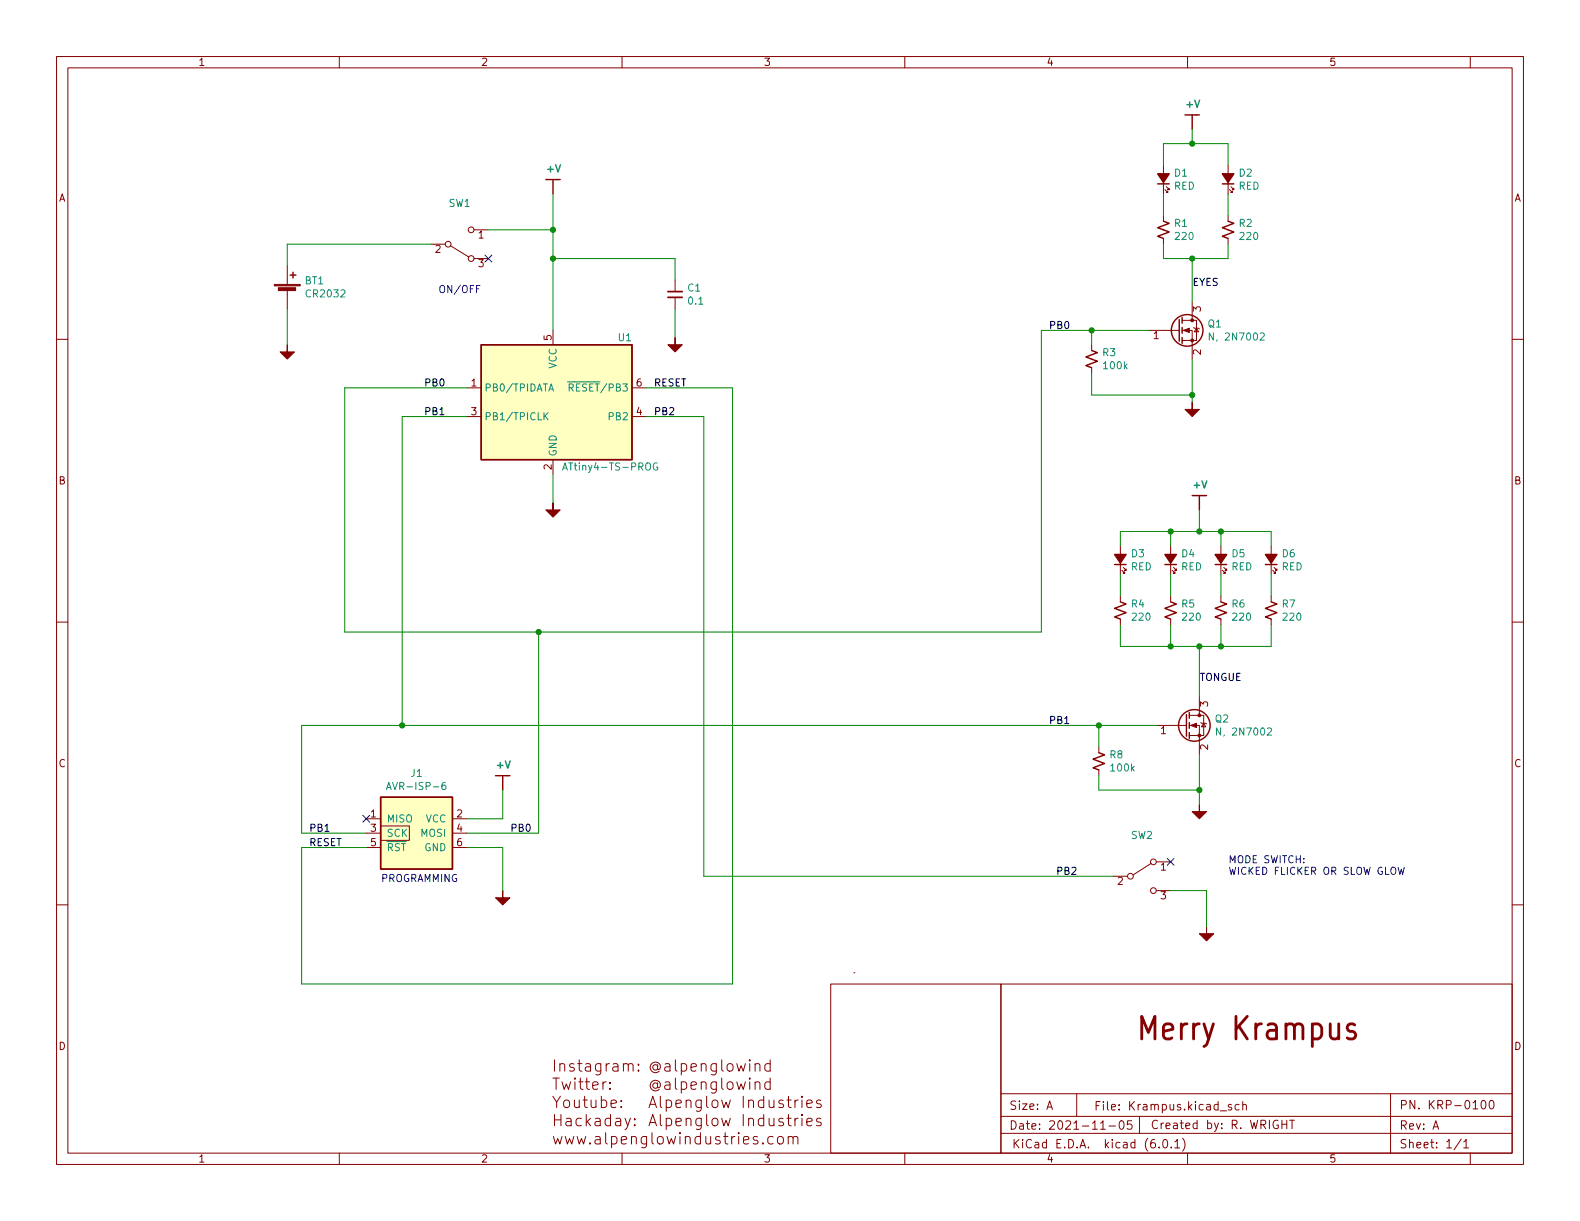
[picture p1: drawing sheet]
<svg xmlns="http://www.w3.org/2000/svg" width="279mm" height="216mm" viewBox="0 0 279 216" stroke-linecap="round" stroke-linejoin="round" font-family="sans-serif">
<g fill="none" stroke="#840000" stroke-width=".18">
<path d="M10 10h259.4v195.9h-259.4zM12 12h255.4v191.9h-255.4zM60 10v2M110 10v2M160 10v2M210 10v2M260 10v2M98.4 31.8h.1M205.7 29.2v5.1M205.7 38.1v1M206 33.5l.5 .5h-.3h.3v-.2M206.2 33l.6 .5h-.3h.3v-.2"/>
<path d="M211.5 20.3h.1M217.2 29.2v5.1M217.2 38.1v1M217.4 33.5l.5 .5h-.2h.2v-.2M217.7 33l.5 .5h-.3h.3v-.2M10 60h2M50.8 47v3.3M50.8 51.3v3.3M76.2 43.2h2.5M79.6 43.4l3.3 2.1M83.8 40.6h2.6M83.8 45.7h2.6"/>
<path d="M97.8 58.4v2.6M119.4 49.5v2.1M119.4 52.6v2M203.2 58.4h5.3M205.7 42.2v1M209 58.4h1.8v5.1M209 56.6h2.6v3.6h-2.6M210.8 53.3v3.3M211.1 57.9l.1 .1h.8l.1 .2M211.6 58l.4 .7h-.8zM217.2 42.2v1M267.4 60h2"/>
<path d="M82.5 68.6h2.6M82.5 73.7h2.6M111.8 68.6h2.5M111.8 73.7h2.5M193 61v1M193 65v1M97.8 81.3v2.5M198.1 96.5v5.1M207 96.5v5.1M212.7 87.6h.1M215.9 96.5v5.1M224.8 96.5v5.1"/>
<path d="M10 110h2M198.1 105.4v1M198.1 109.5v1M198.4 100.8l.5 .5h-.3h.3v-.2M198.6 100.3l.5 .5h-.2h.2v-.2M207 105.4v1M207 109.5v1M207.3 100.8l.5 .5h-.3h.3v-.2M207.5 100.3l.5 .5h-.2h.2v-.2M215.9 105.4v1M215.9 109.5v1M216.2 100.8l.5 .5h-.3h.3v-.2"/>
<path d="M216.4 100.3l.5 .5h-.2h.2v-.2M224.8 105.4v1M224.8 109.5v1M225 100.8l.6 .5h-.3h.3v-.2M225.3 100.3l.5 .5h-.2h.2v-.2M267.4 110h2M89.5 137.2h.1M194.3 132.1v1M194.3 136.1v1.1M204.5 128.3h5.3M210.3 128.3h1.8v5.1M210.3 126.5h2.6v3.5h-2.6"/>
<path d="M212.1 123.2v3.3M212.3 127.8l.2 .1h.7l.2 .1M212.9 127.9l.3 .6h-.7zM10 160h2M64.8 144.8h2.5M64.8 147.3h2.5M64.8 149.9h2.5M67.3 146.1h5.1v2.5h-5.1zM80 144.8h2.5M80 147.3h2.5M80 149.9h2.5M196.8 154.9h2.6"/>
<path d="M203.6 152.7l-3.2 2M204.5 152.4h2.5M204.5 157.5h2.5M267.4 160h2M146.9 174h30.1v29.9h-30.1zM151 172h.1M177 174h90.4v29.9h-90.4zM97.8 193.8l.6 1.1 .7-1.1M97.8 190.6h1.1M98.1 187.4v2M98.1 197.1v2M98.1 198h1.1"/>
<path d="M98.3 190.6v2M98.4 194.9v.9M99 188.3a.5 .5 0 0 1 .9 .1v1M99 188.1v1.3M99.2 197.1v2M99.4 191.3l.4 1.3 .3-.9 .4 .9 .4-1.3M99.9 194.6a.54 .54 0 0 1 .8 .3v.6a.54 .54 0 0 1-.5 .4 .54 .54 0 0 1-.5-.4v-.6zM100.1 197.8l.2-.1 .6 .1 .1 1.3M101 198.2l-.7 .1a.39 .39 0 0 0-.3 .4 .39 .39 0 0 0 .3 .4l.7-.1M101.5 188.2l-.5-.1-.3 .3 .1 .2 .7 .2 .1 .2-.1 .3-.2 .1-.6-.1M101.6 194.5l.1 1.2a.54 .54 0 0 0 .7 0M101.7 190.6l-.1 .1 .1 .1 .1-.1-.1-.1v.2"/>
<path d="M101.7 191.3v1.3M102.1 188.1h.8M102.3 191.3h.8M102.4 187.4v1.7l.1 .2 .4 .1M102.4 194.5v1.3M102.6 190.6v1.7l.1 .2 .4 .1M102.8 197.8l-.6-.1-.3 .4v.6l.2 .3 .1 .1 .6-.1M103.1 194.5h.8M103.4 193.8v1.8l.1 .1 .4 .1M103.5 191.3h.7M103.6 188.2l.2-.1 .5 .1 .1 1.2M103.7 197.1v2"/>
<path d="M103.8 190.6v1.7l.1 .2 .3 .1M103.9 198.3l.5 .8M104.4 188.5l-.6 .1a.39 .39 0 0 0-.3 .4 .39 .39 0 0 0 .3 .4l.6-.1M104.4 197.7l-.7 .8M104.5 194.5l.1 1.2a.54 .54 0 0 0 .8 0M104.8 192l1-.2-.1-.4-.6-.1-.3 .3 .1 .9 .2 .1 .6-.1M105.3 197.8l.2-.1 .6 .1v1.3M105.4 194.5v1.3M106.1 198.2l-.6 .1a.39 .39 0 0 0-.3 .4 .39 .39 0 0 0 .3 .4l.6-.1M106.2 188.1v1.6a.54 .54 0 0 1-.8 .3M106.2 188.2l-.5-.1-.4 .4v.5l.2 .3 .2 .1 .5-.1M106.3 194.6l.6-.1 .4 .4v.6l-.2 .2-.2 .1-.6-.1"/>
<path d="M106.3 193.8v2M106.6 191.3v1.3M107.2 191.3a.51 .51 0 0 0-.6 .4M107.2 188.1v1.3M107.8 188.1a.51 .51 0 0 0-.6 .4M107.9 192.4l.1 .1-.1 .1-.1-.1 .1-.1v.2M107.9 191.4l.1 .1-.1 .1-.1-.1 .1-.1v.2M108 197.8l-.6-.1-.4 .4v.6l.2 .3 .2 .1 .6-.1M108 197.1v2M108.1 195.2l.9-.2-.1-.4-.6-.1-.2 .3v.9l.2 .1 .6-.1M108.4 188.2l.2-.1 .6 .1 .1 1.2M108.9 197.8l.2-.1 .6 .1 .1 1.3"/>
<path d="M109.3 188.5l-.7 .1a.39 .39 0 0 0-.3 .4 .39 .39 0 0 0 .3 .4l.7-.1M109.8 198.2l-.7 .1a.39 .39 0 0 0-.3 .4 .39 .39 0 0 0 .3 .4l.7-.1M109.9 195.7h.1l-.1 .1-.1-.1h.1v.1M109.9 194.6l.1 .1-.1 .1-.1-.1 .1-.1v.2M110.2 188.3a.5 .5 0 0 1 .9 .1v1M110.2 188.1v1.3M110.5 197.7l.5 1.4M111.1 188.4l.3-.3 .5 .1 .1 1.2M111.5 197.7l-.7 1.8-.3 .2M112.2 198.9l.1 .1-.1 .1-.1-.1 .1-.1v.2M112.2 197.8l.1 .1-.1 .1-.1-.1 .1-.1v.2M112.9 189.2l.1 .1-.1 .1-.1-.1 .1-.1v.2"/>
<path d="M112.9 188.2l.1 .1-.1 .1-.1-.1 .1-.1v.2M114.8 195.8l.6-2 .7 2M114.8 199.1l.6-2 .7 2M115 195.3h.9M115 198.5h.9M116.3 188.5a.48 .48 0 0 0-.7-.1 .48 .48 0 0 0 0 .7 .48 .48 0 0 0 .7-.1M116.3 188.3v.7l.1 .1 .3-.1a.9 .9 0 0 0-.9-1.2 .9 .9 0 0 0-.7 1.3 .94 .94 0 0 0 1.5 .3M116.3 191.7a.48 .48 0 0 0-.7-.1 .48 .48 0 0 0 0 .7 .48 .48 0 0 0 .7-.1M116.3 191.5v.7l.1 .1 .3-.1a.9 .9 0 0 0-.9-1.2 .9 .9 0 0 0-.7 1.3 .94 .94 0 0 0 1.5 .3M116.8 193.8v1.8l.3 .2M116.8 197.1v1.7l.3 .3M117.6 188.2l.2-.1 .6 .1 .1 1.2"/>
<path d="M117.6 191.4l.2-.1 .6 .1 .1 1.2M117.8 194.6l.6-.1 .4 .4v.6l-.2 .2-.2 .1-.6-.1M117.8 197.8l.6-.1 .4 .4v.6l-.2 .3-.2 .1-.6-.1M117.8 194.5v2M117.8 197.7v2M118.5 188.5l-.7 .1a.39 .39 0 0 0-.3 .4 .39 .39 0 0 0 .3 .4l.7-.1M118.5 191.8l-.7 .1a.39 .39 0 0 0-.3 .3 .39 .39 0 0 0 .3 .4l.7-.1M119.4 187.4v1.7l.3 .3M119.4 190.6v1.7l.3 .3M119.5 195.2l1-.2-.1-.4-.6-.1-.3 .3 .1 .9 .2 .1 .6-.1M119.5 198.4l1-.2-.1-.4-.6-.1-.3 .3 .1 1 .2 .1 .6-.1M120.5 188.2l.6-.1 .3 .4v.5l-.2 .3-.1 .1-.6-.1"/>
<path d="M120.5 191.4l.6-.1 .3 .4v.5l-.2 .3-.1 .1-.6-.1M120.5 188.1v2M120.5 191.3v2M121.3 194.7a.5 .5 0 0 1 .9 .1v1M121.3 197.9a.5 .5 0 0 1 .9 .1v1.1M121.3 194.5v1.3M121.3 197.7v1.4M122.2 188.7l.9-.2v-.3l-.6-.1-.3 .3 .1 .9 .2 .1 .6-.1M122.2 192l.9-.2v-.4l-.6-.1-.3 .3 .1 .9 .2 .1 .6-.1M124 188.3a.5 .5 0 0 1 .9 .1v1M124 191.5a.5 .5 0 0 1 .9 .1v1M124 194.5v1.6a.54 .54 0 0 1-.9 .3"/>
<path d="M124 194.6l-.6-.1-.3 .4v.6l.1 .2 .2 .1 .6-.1M124 197.7v1.7a.54 .54 0 0 1-.9 .2M124 197.8l-.6-.1-.3 .4v.6l.1 .3 .2 .1 .6-.1M124 188.1v1.3M124 191.3v1.3M125 193.8v1.8l.2 .2M125 197.1v1.7l.2 .3M126 194.7a.54 .54 0 0 1 .5-.2 .54 .54 0 0 1 .5 .4v.6a.54 .54 0 0 1-.6 .4 .54 .54 0 0 1-.5-.4zM126 197.9a.54 .54 0 0 1 .5-.2 .54 .54 0 0 1 .5 .4v.6a.54 .54 0 0 1-.6 .4 .54 .54 0 0 1-.5-.4zM126.7 188.1v1.6a.54 .54 0 0 1-.9 .3M126.7 188.2l-.6-.1-.4 .4v.5l.2 .3 .2 .1 .6-.1M126.7 191.3v1.6a.54 .54 0 0 1-.9 .3"/>
<path d="M126.7 191.4l-.6-.1-.4 .4v.5l.2 .3 .2 .1 .6-.1M127.6 187.4v1.7l.3 .3M127.6 190.6v1.7l.3 .3M127.6 194.5l.4 1.3 .4-.9 .4 .9 .3-1.3M127.6 197.7l.4 1.4 .4-1 .4 1 .3-1.4M128.8 188.2a.54 .54 0 0 1 .8 .3v.5a.54 .54 0 0 1-.5 .4 .54 .54 0 0 1-.5-.4v-.5zM128.8 191.4a.54 .54 0 0 1 .8 .3v.5a.54 .54 0 0 1-.5 .4 .54 .54 0 0 1-.5-.4v-.5zM130.3 188.1l.4 1.3 .4-.9 .3 .9 .4-1.3M130.3 191.3l.4 1.3 .4-.9 .3 .9 .4-1.3M131.4 193.8v2M131.4 197.1v2M132.4 194.7a.5 .5 0 0 1 .8 .1v1"/>
<path d="M132.4 197.9a.5 .5 0 0 1 .8 .1v1.1M132.4 194.5v1.3M132.4 197.7v1.4M132.6 187.4l-.1 .1 .1 .1 .1-.1-.1-.1v.2M132.6 190.6l-.1 .1 .1 .1 .1-.1-.1-.1v.2M132.6 188.1v1.3M132.6 191.3v1.3M133.5 188.3a.5 .5 0 0 1 .9 .1v1M133.5 191.5a.5 .5 0 0 1 .9 .1v1M133.5 188.1v1.3M133.5 191.3v1.3M135.1 194.6l-.6-.1-.4 .4v.6l.2 .2 .2 .1 .6-.1"/>
<path d="M135.1 197.8l-.6-.1-.4 .4v.6l.2 .3 .2 .1 .6-.1M135.1 193.8v2M135.1 197.1v2M136 194.5l.1 1.2a.54 .54 0 0 0 .8 0M136 197.7l.1 1.3a.54 .54 0 0 0 .8-.1M136.2 188.2l-.6-.1-.4 .4v.5l.2 .3 .2 .1 .6-.1M136.2 191.4l-.6-.1-.4 .4v.5l.2 .3 .2 .1 .6-.1M136.2 187.4v2M136.2 190.6v2M136.9 194.5v1.3M136.9 197.7v1.4M138.5 194.6l-.5-.1-.3 .3 .1 .3 .7 .2 .1 .2-.1 .2-.2 .1-.6-.1"/>
<path d="M138.5 197.8l-.5-.1-.3 .3 .1 .3 .7 .2 .1 .2-.1 .3-.2 .1-.6-.1M139.1 194.5h.8M139.1 197.7h.8M139.4 193.8v1.8l.1 .1 .4 .1M139.4 197.1v1.7l.1 .2 .4 .1M140.6 194.5v1.3M140.6 197.7v1.4M141.1 194.5a.51 .51 0 0 0-.5 .4M141.1 197.7a.51 .51 0 0 0-.5 .4M141.8 193.8l-.1 .1 .1 .1 .1-.1-.1-.1v.2M141.8 197.1l-.1 .1 .1 .1 .1-.1-.1-.1v.2M141.8 194.5v1.3"/>
<path d="M141.8 197.7v1.4M142.7 195.2l.9-.2-.1-.4-.5-.1-.3 .3 .1 .9 .2 .1 .5-.1M142.7 198.4l.9-.2-.1-.4-.5-.1-.3 .3 .1 1 .2 .1 .5-.1M145.1 194.6l-.4-.1-.3 .3 .1 .3 .6 .2 .1 .2-.1 .2-.1 .1-.6-.1M145.1 197.8l-.4-.1-.3 .3 .1 .3 .6 .2 .1 .2-.1 .3-.1 .1-.6-.1M177 197.4h90.4M177 193.4h90.4M185.1 196.2l.5-1.5 .5 1.5M185.3 195.8h.7M190.4 193.4v4M194.6 199.7h.9M196.1 199.1h1.2"/>
<path d="M198.1 198.2h.2a.81 .81 0 0 1 .5 .6 .81 .81 0 0 1-.3 .8l-.1 .1a.81 .81 0 0 1-.6-.6 .81 .81 0 0 1 .3-.9zM200.1 198.2h-.7l-.1 .7 .2-.2 .5 .1 .2 .2-.1 .5-.2 .2-.6-.2M201.5 197.4v3M215.8 196.4h1.1M217.8 195.4l-.4-.1-.2 .2 .1 .2 .5 .2v.3h-.6M219.1 195.4l-.4-.1-.3 .3v.4l.1 .2h.6M219.8 195.4l.2-.1 .3 .1 .1 .9M219.8 194.8v1.5M226.7 198.1v1.5M226.7 198.8h.8M227.5 198.1v1.5M228 198.1h.9"/>
<path d="M228.5 198.1v1.5M245.9 193.4v10.5M253.4 199.7l.5-1.5 .5 1.5M262.1 194.6h.2a.82 .82 0 0 1 .5 .6 .82 .82 0 0 1-.3 .8l-.1 .1a.81 .81 0 0 1-.6-.6 .81 .81 0 0 1 .3-.9zM263.5 194.6h.2a.81 .81 0 0 1 .6 .6 .81 .81 0 0 1-.3 .8l-.2 .1a.82 .82 0 0 1-.6-.6 .82 .82 0 0 1 .3-.9zM60 203.9v2M97.9 201l.3 1.3 .4-1 .4 1 .4-1.3M100 201l.3 1.3 .4-1 .4 1 .4-1.3M102.1 201l.3 1.3 .4-1 .4 1 .4-1.3M104.3 202.1l.1 .1-.1 .1-.1-.1 .1-.1v.2M105.3 201h.2h.6v1.3M106.1 201.4l-.6 .1a.39 .39 0 0 0-.3 .4 .39 .39 0 0 0 .3 .4l.6-.1"/>
<path d="M107.1 200.3v1.7l.3 .3M108.1 201h.6l.4 .3v.6l-.2 .3-.2 .1-.6-.1M108.1 201v2M109.9 201.6l.9-.2-.1-.4h-.6l-.2 .2 .1 1 .1 .1 .6-.1M110 203.9v2M111.7 201.1a.5 .5 0 0 1 .8 .1v1.1M111.7 201v1.3M114.3 201v1.6a.54 .54 0 0 1-.8 .3M114.3 201h-.5l-.4 .3v.6l.2 .3 .2 .1 .5-.1M115.3 200.3v1.7l.3 .3M116.4 201a.54 .54 0 0 1 .9 .3v.6a.54 .54 0 0 1-.5 .4 .54 .54 0 0 1-.6-.4v-.6zM118 201l.3 1.3 .4-1 .4 1 .4-1.3"/>
<path d="M120.2 200.3l-.1 .1 .1 .1 .1-.1-.1-.1v.2M120.2 201v1.3M121.2 201.1a.5 .5 0 0 1 .9 .1v1.1M121.2 201v1.3M123.9 201h-.6l-.4 .3v.6l.2 .3 .2 .1 .6-.1M123.9 200.3v2M124.8 201l.1 1.2a.54 .54 0 0 0 .8-.1M125.7 201v1.3M127.3 201h-.5l-.3 .2 .1 .3 .7 .2 .1 .2-.1 .3-.2 .1-.6-.1M128 201h.7M128.2 200.3v1.7l.1 .2 .4 .1M129.4 201v1.3"/>
<path d="M130 201a.51 .51 0 0 0-.6 .3M130.6 200.3l-.1 .1 .1 .1 .1-.1-.1-.1v.2M130.6 201v1.3M131.5 201.6l.9-.2-.1-.4h-.5l-.3 .2 .1 1 .2 .1 .5-.1M134 201h-.5l-.3 .2 .1 .3 .7 .2 .1 .2-.1 .3-.2 .1-.6-.1M134.9 202.1l.1 .1-.1 .1-.1-.1 .1-.1v.2M136.7 201h-.6l-.3 .3v.6l.2 .3 .1 .1 .6-.1M137.7 201a.54 .54 0 0 1 .8 .3v.6a.54 .54 0 0 1-.5 .4 .54 .54 0 0 1-.5-.4v-.6zM139.4 201.1a.5 .5 0 0 1 .8 .1v1.1M139.4 201v1.3M140.2 201.2l.3-.2h.5l.1 1.3M159 204h.1"/>
<path d="M160 203.9v2M177 200.4h90.4M205 202.8v.2M205.8 201.5h.2a.81 .81 0 0 1 .6 .6 .81 .81 0 0 1-.3 .8l-.2 .1a.81 .81 0 0 1-.6-.6 .81 .81 0 0 1 .3-.9zM207.1 202.8v.2M207.8 201.9l.4-.4v1.5M207.8 203h.8M209.1 201.3a1.72 1.72 0 0 1 0 2.3M210 203.9v2M258.4 201.4l-1.3 1.9M258.8 201.9l.5-.4v1.5M258.8 203h.9"/>
<path d="M260 203.9v2"/>
<circle cx="79.2" cy="43.2" r=".51"/>
<circle cx="83.3" cy="45.7" r=".51"/>
<circle cx="83.3" cy="40.6" r=".51"/>
<circle cx="199.9" cy="154.9" r=".51"/>
<circle cx="204" cy="152.4" r=".51"/>
<circle cx="204" cy="157.5" r=".51"/>
</g>
<path d="M239.6 181.2l-.4-.2h-.5a.71 .71 0 0 0-.3 1.2l.3 .2h.5a.71 .71 0 0 1 .4 1.1l-.4 .2h-.6l-.4-.2" fill="none" stroke="#840000" stroke-width=".5"/>
<g fill="none" stroke="#840000" stroke-width=".25">
<path d="M96.5 31.8h2.6M97.8 31.8v2.5M204.7 32.5h2.1M205.7 39.1l1.1 .4-2.1 .8 2.1 .7-2.1 .8 1 .4M209.5 20.3h2.6M210.8 20.3v2.6M216.2 32.5h2M217.2 39.1l1 .4-2 .8 2 .7-2 .8 1 .4M51.3 48.6h1M51.8 48.1v1M208.5 56.5v3.8M209 56.1v1.1"/>
<path d="M209 57.9v1M209 59.7v1M85.1 61h26.7v20.3h-26.7zM193 62l1.1 .4-2.1 .7 2.1 .8-2.1 .7 1 .4M197.1 99.8h2M206 99.8h2M210.8 87.6h2.6M212.1 87.6v2.6M214.9 99.8h2M223.8 99.8h2M198.1 106.4l1 .4-2 .8 2 .7-2 .8 1 .4M207 106.4l1 .4-2 .8 2 .7-2 .8 1 .4"/>
<path d="M215.9 106.4l1 .4-2 .8 2 .7-2 .8 1 .4M224.8 106.4l1 .4-2 .8 2 .7-2 .8 1 .4M87.6 137.2h2.6M88.9 137.2v2.5M194.3 133.1l1 .4-2 .7 2 .8-2 .8 1 .3M209.8 126.4v3.8M210.3 126v1M210.3 127.8v1M210.3 129.5v1.1M67.3 141h12.7v12.7h-12.7z"/>
<circle cx="209.9" cy="58.4" r="2.79"/>
<circle cx="211.2" cy="128.3" r="2.79"/>
</g>
<g fill="#840000" stroke="#840000" stroke-width=".18">
<path d="M210.6 128.3l1-.4v.8z"/>
<path d="M209.3 58.4l1-.4v.8z"/>
<path d="M213.4 163.8v1.3h1.2l-1.2 1.3-1.3-1.3h1.3z"/>
<path d="M212.1 142.2v1.3h1.3l-1.3 1.3-1.3-1.3h1.3z"/>
<path d="M88.9 157.5v1.3h1.3l-1.3 1.2-1.3-1.2h1.3z"/>
<path d="M48.5 50.3h4.6v.2h-4.6z"/>
<path d="M49.2 50.9h3.1v.5h-3.1z"/>
<path d="M49.5 62.2h1.3v-1.2v1.2h1.3l-1.3 1.3z"/>
<path d="M119.4 59.7v1.3h1.2l-1.2 1.2-1.3-1.2h1.3z"/>
<path d="M97.8 88.9v1.3h1.3l-1.3 1.2-1.3-1.2h1.3z"/>
<path d="M209.5 72.4h1.3v-1.3v1.3h1.3l-1.3 1.3z"/>
<circle cx="212.1" cy="130" r=".25"/>
<circle cx="212.1" cy="126.5" r=".25"/>
<circle cx="210.8" cy="60.2" r=".25"/>
<circle cx="210.8" cy="56.6" r=".25"/>
</g>
<g fill="none" stroke="#008484" stroke-width=".18">
<path d="M214.6 58.9v1.2l-.8-1.2v1.2M222.9 59l.4-.1 .3 .3-.8 .9h.8M96.4 73.5l.5 .7M96.9 73l-.7 .7M97 69.2l.5-1.3 .4 1.3M97.2 68.8h.6M99.5 83.1l.4-1.2 .4 1.2M99.6 82.8h.6M116.2 81.9a.59 .59 0 0 0-.7 .6 .59 .59 0 0 0 .7 .6l.1-.5h-.2M68.3 139.6l.5-1.3 .4 1.3M68.5 139.3h.6M78.7 138.3l-.3 .1a.86 .86 0 0 0 0 1.2l.4-.1 .1-.4-.3-.3h-.2l-.3 .3"/>
<path d="M215.8 128.7v1.3l-.7-1.3v1.3M224.1 128.8l.5-.1 .2 .4-.7 .9h.7"/>
</g>
<g fill="#840000" stroke="#840000" stroke-width=".25">
<path d="M204.7 30.7h2.1l-1.1 1.6z"/>
<path d="M216.2 30.7h2l-1 1.6z"/>
<path d="M197.1 98h2l-1 1.6z"/>
<path d="M214.9 98h2l-1 1.6z"/>
<path d="M223.8 98h2l-1 1.6z"/>
<path d="M206 98h2l-1 1.6z"/>
</g>
<g fill="#ffffc2" stroke="#ffffc2" stroke-width=".18">
<path d="M67.3 141h12.7v12.7h-12.7z"/>
<path d="M85.1 61h26.7v20.3h-26.7z"/>
</g>
<path d="M118.1 52.6h2.5M118.1 51.6h2.5" fill="none" stroke="#840000" stroke-width=".3"/>
<path d="M84.9 50.5h-.6v1.2M247.2 153.3l.3 1.3 .3-.9 .2 .9 .3-1.3" fill="none" stroke="#0000c2" stroke-width=".18"/>
<g fill="none" stroke="#008400" stroke-width=".18">
<path d="M97.8 34.3v24.1M205.7 29.2v-3.8h11.5v3.8M205.7 34.3v3.8M210.8 22.9v2.5M217.2 34.3v3.8M50.8 54.6v6.4M76.2 43.2h-25.4v3.8M86.4 40.6h11.4M97.8 45.7h21.6v3.8M119.4 54.6v5.1M193 58.4v2.6M203.2 58.4h-19.1v53.4h-123.1v-43.2h21.5"/>
<path d="M205.7 43.2v2.5h11.5v-2.5M210.8 45.7v7.6M82.5 73.7h-11.4v54.6M114.3 73.7h10.2v81.2h72.3M114.3 68.6h15.2v105.4h-76.2v-24.1h11.5M193 66v3.9h17.8M210.8 63.5v7.6M97.8 83.8v5.1M198.1 96.5v-2.5h26.7v2.5M207 94v2.5M212.1 90.2v3.8M215.9 94v2.5"/>
<path d="M95.2 111.8v35.5h-12.7M198.1 110.5v3.8h26.7v-3.8M198.1 101.6v3.8M207 101.6v3.8M207 110.5v3.8M212.1 114.3v8.9M215.9 101.6v3.8M215.9 110.5v3.8M224.8 101.6v3.8M88.9 139.7v5.1h-6.4M194.3 128.3v3.8M194.3 137.2v2.5h17.8"/>
<path d="M204.5 128.3h-151.2v19h11.5M212.1 133.4v8.8M82.5 149.9h6.4v7.6M207 157.5h6.4v6.3"/>
</g>
<path d="M85.8 45.1l1.2 1.2M87 45.1l-1.2 1.2M64.2 144.2l1.2 1.2M65.4 144.2l-1.2 1.2M206.4 151.8l1.2 1.2M207.6 151.8l-1.2 1.2" fill="none" stroke="#000084" stroke-width=".18"/>
<g fill="#008400" stroke="#008400" stroke-width=".18">
<circle cx="210.8" cy="45.7" r=".46"/>
<circle cx="210.8" cy="25.4" r=".46"/>
<circle cx="193" cy="58.4" r=".46"/>
<circle cx="212.1" cy="139.7" r=".46"/>
<circle cx="207" cy="114.3" r=".46"/>
<circle cx="194.3" cy="128.3" r=".46"/>
<circle cx="95.2" cy="111.8" r=".46"/>
<circle cx="71.1" cy="128.3" r=".46"/>
<circle cx="97.8" cy="45.7" r=".46"/>
<circle cx="97.8" cy="40.6" r=".46"/>
<circle cx="215.9" cy="114.3" r=".46"/>
<circle cx="215.9" cy="94" r=".46"/>
<circle cx="212.1" cy="94" r=".46"/>
<circle cx="210.8" cy="69.9" r=".46"/>
<circle cx="207" cy="94" r=".46"/>
<circle cx="212.1" cy="114.3" r=".46"/>
</g>
<text font-size="5.6" fill="#840000" x="202.2" y="183.9">Merry Krampus</text>
<g font-size="2.1" fill="#840000">
<text x="178.4" y="196.3">Size: A</text>
<text x="193.4" y="196.4">File: Krampus.kicad_sch</text>
<text x="247.4" y="196.1">PN. KRP-0100</text>
<text x="178.4" y="199.7">Date: 2021-11-05</text>
<text x="178.9" y="203">KiCad E.D.A. kicad (6.0.1)</text>
<text x="203.4" y="199.6">Created by: R. WRIGHT</text>
<text x="247.4" y="199.7">Rev: A</text>
<text x="247.4" y="203">Sheet: 1/1</text>
</g>
<g font-size="1.8" fill="#840000">
<text x="35" y="11.6">1</text>
<text x="85" y="11.6">2</text>
<text x="135" y="11.6">3</text>
<text x="185" y="11.6">4</text>
<text x="235" y="11.6">5</text>
<text x="10.3" y="35.6">A</text>
<text x="267.7" y="35.6">A</text>
<text x="77" y="44.7">2</text>
<text x="84.6" y="42.2">1</text>
<text x="84.6" y="47.2">3</text>
<text x="204" y="59.9">1</text>
<text x="212.3" y="55.1" transform="rotate(-90 212.3 55.1)">3</text>
<text x="97.5" y="60.2" transform="rotate(-90 97.5 60.2)">5</text>
<text x="212.3" y="62.7" transform="rotate(-90 212.3 62.7)">2</text>
<text x="83.3" y="68.3">1</text>
<text x="112.5" y="68.3">6</text>
<text x="83.3" y="73.4">3</text>
<text x="112.5" y="73.4">4</text>
<text x="97.5" y="83" transform="rotate(-90 97.5 83)">2</text>
<text x="10.3" y="85.7">B</text>
<text x="267.7" y="85.7">B</text>
<text x="213.6" y="125" transform="rotate(-90 213.6 125)">3</text>
<text x="205.2" y="129.8">1</text>
<text x="10.3" y="135.6">C</text>
<text x="213.6" y="132.6" transform="rotate(-90 213.6 132.6)">2</text>
<text x="267.7" y="135.6">C</text>
<text x="65.5" y="144.5">1</text>
<text x="65.5" y="147.1">3</text>
<text x="65.5" y="149.6">5</text>
<text x="80.8" y="144.5">2</text>
<text x="80.8" y="147.1">4</text>
<text x="80.8" y="149.6">6</text>
<text x="205.2" y="153.9">1</text>
<text x="197.6" y="156.5">2</text>
<text x="205.2" y="159">3</text>
<text x="10.3" y="185.7">D</text>
<text x="267.7" y="185.7">D</text>
<text x="35" y="205.6">1</text>
<text x="85" y="205.6">2</text>
<text x="135" y="205.6">3</text>
<text x="185" y="205.6">4</text>
<text x="235" y="205.6">5</text>
</g>
<g font-size="1.8" fill="#008484">
<text x="209.8" y="19">+V</text>
<text x="96.8" y="30.5">+V</text>
<text x="207.6" y="33.5">RED</text>
<text x="207.7" y="31.2">D1</text>
<text x="219" y="33.5">RED</text>
<text x="219.1" y="31.2">D2</text>
<text x="79.4" y="36.6">SW1</text>
<text x="207.7" y="40.1">R1</text>
<text x="219.1" y="40.1">R2</text>
<text x="207.9" y="42.4">220</text>
<text x="219.4" y="42.4">220</text>
<text x="53.9" y="50.3">BT1</text>
<text x="54.3" y="52.6">CR2032</text>
<text x="121.6" y="51.5">C1</text>
<text x="121.8" y="53.8">0.1</text>
<text x="213.6" y="57.9">Q1</text>
<text x="98.4" y="65.2" transform="rotate(-90 98.4 65.2)">VCC</text>
<text x="109.4" y="60.3">U1</text>
<text x="195" y="63">R3</text>
<text x="195.3" y="65.3">100k</text>
<text x="214.5" y="60.2">N, 2N7002</text>
<text x="85.6" y="69.2">PB0/TPIDATA</text>
<text x="100" y="69.2">~{RESET}/PB3</text>
<text x="85.6" y="74.3">PB1/TPICLK</text>
<text x="107.8" y="74.3">PB2</text>
<text x="98.4" y="80.8" transform="rotate(-90 98.4 80.8)">GND</text>
<text x="100.4" y="83.2">ATtiny4-TS-PROG</text>
<text x="211.1" y="86.4">+V</text>
<text x="200" y="100.8">RED</text>
<text x="200.1" y="98.5">D3</text>
<text x="208.8" y="100.8">RED</text>
<text x="209" y="98.5">D4</text>
<text x="217.7" y="100.8">RED</text>
<text x="217.9" y="98.5">D5</text>
<text x="226.6" y="100.8">RED</text>
<text x="226.8" y="98.5">D6</text>
<text x="200.1" y="107.4">R4</text>
<text x="209" y="107.4">R5</text>
<text x="217.9" y="107.4">R6</text>
<text x="226.8" y="107.4">R7</text>
<text x="200.3" y="109.7">220</text>
<text x="209.2" y="109.7">220</text>
<text x="218.1" y="109.7">220</text>
<text x="227" y="109.7">220</text>
<text x="214.9" y="127.7">Q2</text>
<text x="215.7" y="130">N, 2N7002</text>
<text x="72.7" y="137.4">J1</text>
<text x="87.9" y="135.9">+V</text>
<text x="196.3" y="134.1">R8</text>
<text x="196.5" y="136.4">100k</text>
<text x="69.3" y="139.7">AVR-ISP-6</text>
<text x="68.3" y="145.4">MISO</text>
<text x="68.3" y="148">SCK</text>
<text x="74.5" y="148">MOSI</text>
<text x="75.3" y="145.4">VCC</text>
<text x="200" y="148.3">SW2</text>
<text x="68.3" y="150.5">~{RST} GND</text>
</g>
<g font-size="1.8" fill="#0000c2">
<text x="77.5" y="51.8">ON/OFF</text>
<text x="67.3" y="155.9">PROGRAMMING</text>
<text x="217.2" y="152.6">MODE SWITCH:</text>
<text x="217.2" y="154.7">WICKED FLICKER OR SLOW GLOW</text>
</g>
<g font-size="1.8">
<text x="210.8" y="50.5">EYES</text>
<text x="185.4" y="58.2">PB0</text>
<text x="74.9" y="68.3">PB0</text>
<text x="115.6" y="68.3">RESET</text>
<text x="74.9" y="73.4">PB1</text>
<text x="115.6" y="73.4">PB2</text>
<text x="212.1" y="120.4">TONGUE</text>
<text x="185.4" y="128">PB1</text>
<text x="54.6" y="147.1">PB1</text>
<text x="54.6" y="149.6">RESET</text>
<text x="90.2" y="147.1">PB0</text>
<text x="186.7" y="154.7">PB2</text>
</g>
</svg>
